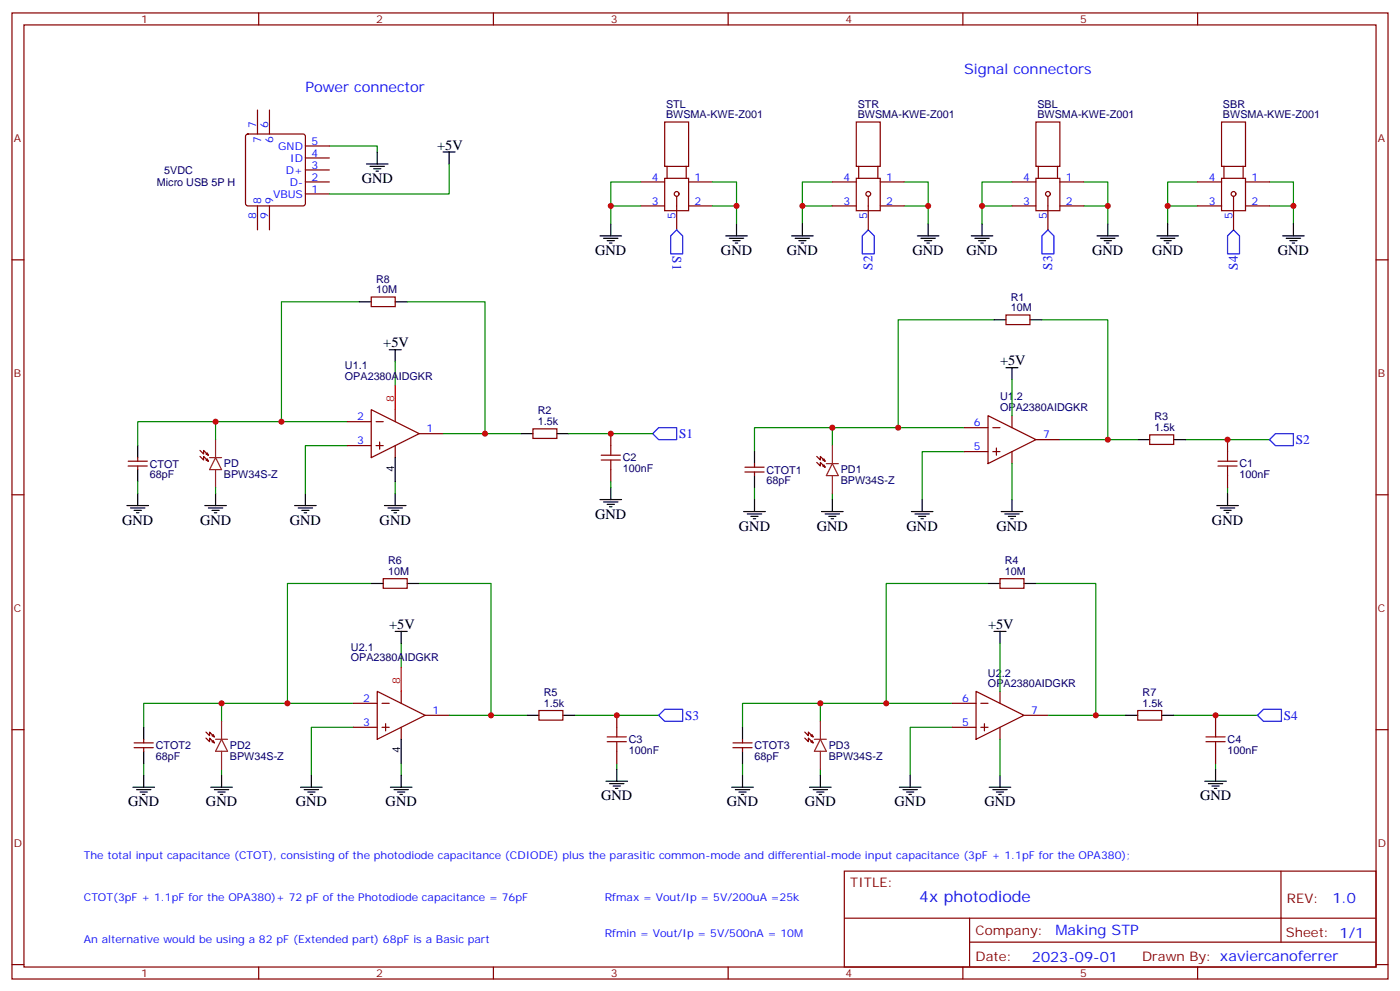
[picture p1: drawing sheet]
<svg xmlns="http://www.w3.org/2000/svg" width="412mm" height="292mm" viewBox="0 0 412 292" stroke-linecap="round" stroke-linejoin="round" font-family="sans-serif">
<g fill="none" stroke="#870000" stroke-width=".35">
<path d="M3.5 3.8h405.4v284.3h-405.4zM7.1 7.3h398.2v277.3h-398.2zM76.2 3.8v3.5M145.3 3.8v3.5M214.5 3.8v3.5M283.6 3.8v3.5M352.8 3.8v3.5M72.6 39.6l.4-.2h16.3l.5 .2 .2 .5v19.8l-.3 .5-.4 .2h-16.3l-.5-.2-.2-.5v-19.8zM75.8 32.4v7M79.4 32.4v7M195.8 35.9h7v13.1h-7zM252.2 35.9h7.1v13.1h-7.1z"/>
<path d="M305.2 35.9h7v13.1h-7zM359.8 35.9h7.1v13.1h-7.1zM90 57.1h7M90 53.6h7M90 50h7M90 46.5h7M90 43h7M188.7 53.6h7.1M195.8 52.5h7v9.5h-7zM196.5 49v3.5M199.3 57.8v9.9M202.1 49v3.5"/>
<path d="M202.8 53.6h7.1M245.2 53.6h7M252.2 52.5h7.1v9.5h-7.1zM252.9 49v3.5M255.8 57.8v9.9M258.6 49v3.5M259.3 53.6h7M298.1 53.6h7.1M305.2 52.5h7v9.5h-7zM305.9 49v3.5M308.7 57.8v9.9M311.5 49v3.5"/>
<path d="M312.2 53.6h7.1M352.8 53.6h7M359.8 52.5h7.1v9.5h-7.1zM360.5 49v3.5M363.4 57.8v9.9M366.2 49v3.5M366.9 53.6h7M3.5 76.5h3.6M75.8 60.6v7.1M79.4 60.6v7.1M188.7 60.6h7.1M202.8 60.6h7.1"/>
<path d="M245.2 60.6h7M259.3 60.6h7M298.1 60.6h7.1M312.2 60.6h7.1M352.8 60.6h7M366.9 60.6h7M405.3 76.5h3.6M109.4 87.4h7v2.8h-7zM296.3 92.7h7.1v2.8h-7.1zM37.7 137.2h5.7M37.7 135.7h5.7M40.6 134.7v1"/>
<path d="M40.6 137.2v1M58.9 134.3l1.1 1.1v-1.1l1.4 1.4-.7-.3M58.9 132.6l1.1 1v-1l1.4 1.4-.7-.4M61 135l.4 .7M61 133.3l.4 .7M102.3 124.1h7.1M102.3 131.2h7.1M109.4 120.6l14.1 7-14.1 7.1zM110.8 124.1h2.1M110.8 131.2h2.1M111.8 130.1v2.1M116.4 120.6v3.5"/>
<path d="M116.4 131.2v3.5M123.5 127.6h7M157 126.2h7v2.8h-7zM179.9 127.6v3.6M179.9 138.2v3.5M219.4 138.9h5.7M219.4 137.5h5.7M222.2 136.5v1M222.2 138.9v1.1M240.6 136.1l1.1 1.1v-1.1l1.4 1.4-.7-.3M240.6 134.3l1.1 1.1v-1.1l1.4 1.4-.7-.3M242.7 136.8l.4 .7"/>
<path d="M242.7 135l.4 .7M284 125.9h7M284 132.9h7M291 122.3l14.2 7.1-14.2 7.1zM292.5 125.9h2.1M292.5 132.9h2.1M293.5 131.9v2.1M298.1 122.3v3.6M298.1 132.9v3.6M305.2 129.4h7M338.7 128h7v2.8h-7zM361.6 129.4v3.5"/>
<path d="M361.6 140v3.5M3.5 145.6h3.6M405.3 145.6h3.6M112.9 170.3h7v2.8h-7zM294.6 170.3h7v2.8h-7zM3.5 214.8h3.6M39.5 218.7h5.7M42.3 217.6v1.1M60.7 217.2l1 1.1v-1.1l1.4 1.5-.7-.4M60.7 215.5l1 1v-1l1.4 1.4-.7-.4M62.8 217.9l.3 .8M62.8 216.2l.3 .7"/>
<path d="M104.1 207h7M104.1 214.1h7M111.1 203.5l14.1 7-14.1 7.1zM112.5 207h2.2M112.5 214.1h2.2M113.6 213v2.1M118.2 203.5v3.5M118.2 214.1v3.5M125.2 210.5h7.1M158.7 209.1h7.1v2.8h-7.1zM181.7 210.5v3.6M215.9 218.7h5.6"/>
<path d="M218.7 217.6v1.1M237.1 217.2l1 1.1v-1.1l1.4 1.5-.7-.4M237.1 215.5l1 1v-1l1.4 1.4-.7-.4M239.2 217.9l.3 .8M239.2 216.2l.3 .7M280.5 207h7M280.5 214.1h7M287.5 203.5l14.1 7-14.1 7.1zM288.9 207h2.1M288.9 214.1h2.1M290 213v2.1M294.6 203.5v3.5"/>
<path d="M294.6 214.1v3.5M301.6 210.5h7.1M335.1 209.1h7.1v2.8h-7.1zM358.1 210.5v3.6M405.3 214.8h3.6M39.5 220.1h5.7M42.3 220.1v1M181.7 221.1v3.5M215.9 220.1h5.6M218.7 220.1v1M358.1 221.1v3.5M248.7 256.4h156.6v28.2h-156.6z"/>
<path d="M377.3 256.4v20.9M248.7 270.2h156.5M285.6 277.3h119.6M285.6 270.2v14.2M3.5 283.9h3.6M76.2 284.6v3.5M145.3 284.6v3.5M214.5 284.6v3.5M283.6 284.6v3.5M352.8 284.6v3.5M405.3 283.9h3.6"/>
<circle cx="199.3" cy="57.1" r=".71"/>
<circle cx="255.8" cy="57.1" r=".71"/>
<circle cx="308.7" cy="57.1" r=".71"/>
<circle cx="363.4" cy="57.1" r=".71"/>
</g>
<g fill="none" stroke="#8c2424" stroke-width=".35">
<path d="M61.7 134.7h3.6M63.5 134.7l1.8 3.5h-3.6zM63.5 129.4v5.3M63.5 138.2v5.3M243.4 136.5h3.5M245.2 136.5l1.7 3.5h-3.5zM245.2 131.2v5.3M245.2 140v5.3M63.5 217.6h3.5M65.3 217.6l1.7 3.5h-3.5zM65.3 212.3v5.3M239.9 217.6h3.5"/>
<path d="M241.7 217.6l1.7 3.5h-3.5zM241.7 212.3v5.3M65.3 221.1v5.3M241.7 221.1v5.3"/>
</g>
<g fill="none" stroke="#000" stroke-width=".35">
<path d="M107.9 48.3h6.4M109 49h4.2M110.1 49.7h2.1M110.8 50.4h.7M111.1 44.7v3.6M130.5 44.7h3.6M132.3 44.7v3.6M176.7 69.4h6.4M177.8 70.1h4.2M178.9 70.8h2.1M179.6 71.5h.7M179.9 65.9v3.5"/>
<path d="M213.8 69.4h6.3M214.8 70.1h4.3M215.9 70.8h2.1M216.6 71.5h.7M217 65.9v3.5M233.2 69.4h6.3M234.2 70.1h4.3M235.3 70.8h2.1M236 71.5h.7M236.4 65.9v3.5M270.2 69.4h6.4M271.3 70.1h4.2"/>
<path d="M272.3 70.8h2.2M273 71.5h.8M273.4 65.9v3.5M286.1 69.4h6.4M287.2 70.1h4.2M288.2 70.8h2.1M288.9 71.5h.7M289.3 65.9v3.5M323.1 69.4h6.4M324.2 70.1h4.2M325.3 70.8h2.1M326 71.5h.7"/>
<path d="M326.3 65.9v3.5M340.8 69.4h6.3M341.8 70.1h4.3M342.9 70.8h2.1M343.6 71.5h.7M344 65.9v3.5M377.8 69.4h6.4M378.9 70.1h4.2M379.9 70.8h2.2M380.6 71.5h.8M381 65.9v3.5M105.8 88.8h3.6"/>
<path d="M116.4 88.8h3.5M292.8 94.1h3.5M303.4 94.1h3.5M114.7 102.9h3.5M116.4 102.9v3.6M296.3 108.2h3.6M298.1 108.2v3.6M40.6 131.2v3.5M40.6 138.2v3.5M116.4 134.7v7M153.5 127.6h3.5M164 127.6h3.6"/>
<path d="M222.2 132.9v3.6M222.2 140v3.5M335.1 129.4h3.6M345.7 129.4h3.5M37.4 148.8h6.3M38.5 149.5h4.2M39.5 150.2h2.1M40.2 150.9h.7M40.6 145.3v3.5M60.3 148.8h6.4M61.4 149.5h4.2M62.4 150.2h2.2"/>
<path d="M63.1 150.9h.8M63.5 145.3v3.5M86.8 148.8h6.3M87.8 149.5h4.3M88.9 150.2h2.1M89.6 150.9h.7M90 145.3v3.5M113.2 148.8h6.4M114.3 149.5h4.2M115.4 150.2h2.1M116.1 150.9h.7M116.4 145.3v3.5"/>
<path d="M176.7 147h6.4M177.8 147.7h4.2M178.9 148.4h2.1M179.6 149.2h.7M179.9 143.5v3.5M219.1 150.6h6.3M220.1 151.3h4.3M221.2 152h2.1M221.9 152.7h.7M222.2 147v3.6M242 150.6h6.4M243.1 151.3h4.2"/>
<path d="M244.1 152h2.1M244.8 152.7h.7M245.2 147v3.6M268.5 150.6h6.3M269.5 151.3h4.3M270.6 152h2.1M271.3 152.7h.7M271.6 147v3.6M294.9 150.6h6.4M296 151.3h4.2M297 152h2.2M297.7 152.7h.7"/>
<path d="M298.1 147v3.6M358.4 148.8h6.4M359.5 149.5h4.2M360.5 150.2h2.2M361.2 150.9h.7M361.6 145.3v3.5M109.4 171.7h3.5M119.9 171.7h3.6M291 171.7h3.6M301.6 171.7h3.6M116.4 185.8h3.5M118.2 185.8v3.6"/>
<path d="M292.8 185.8h3.5M294.6 185.8v3.6M42.3 214.1v3.5M118.2 217.6v7M155.2 210.5h3.5M165.8 210.5h3.5M218.7 214.1v3.5M331.6 210.5h3.5M342.2 210.5h3.5M39.2 231.7h6.3M40.2 232.4h4.2M41.3 233.1h2.1"/>
<path d="M42 233.8h.7M42.3 221.1v3.5M42.3 228.2v3.5M62.1 231.7h6.3M63.1 232.4h4.3M64.2 233.1h2.1M64.9 233.8h.7M65.3 228.2v3.5M88.5 231.7h6.4M89.6 232.4h4.2M90.7 233.1h2.1M91.4 233.8h.7"/>
<path d="M91.7 228.2v3.5M115 231.7h6.4M116.1 232.4h4.2M117.1 233.1h2.1M117.8 233.8h.7M118.2 228.2v3.5M178.5 229.9h6.4M179.6 230.6h4.2M180.6 231.4h2.1M181.3 232.1h.7M181.7 226.4v3.5M215.5 231.7h6.4"/>
<path d="M216.6 232.4h4.2M217.7 233.1h2.1M218.4 233.8h.7M218.7 221.1v3.5M218.7 228.2v3.5M238.5 231.7h6.3M239.5 232.4h4.3M240.6 233.1h2.1M241.3 233.8h.7M241.7 228.2v3.5M264.9 231.7h6.4M266 232.4h4.2"/>
<path d="M267.1 233.1h2.1M267.8 233.8h.7M268.1 228.2v3.5M291.4 231.7h6.3M292.5 232.4h4.2M293.5 233.1h2.1M294.2 233.8h.7M294.6 228.2v3.5M354.9 229.9h6.3M356 230.6h4.2M357 231.4h2.1M357.7 232.1h.7"/>
<path d="M358.1 226.4v3.5"/>
</g>
<g fill="none" stroke="#008700" stroke-width=".35">
<path d="M97 43h14.1v1.7M132.3 48.3v8.8h-35.3M188.7 53.6h-8.8v7M209.9 53.6h7.1v7M245.2 53.6h-8.8v7M266.3 53.6h7.1v7M298.1 53.6h-8.8v7M319.3 53.6h7v7M352.8 53.6h-8.8v7M373.9 53.6h7.1v7M188.7 60.6h-8.8v5.3M209.9 60.6h7.1v5.3"/>
<path d="M245.2 60.6h-8.8v5.3M266.3 60.6h7.1v5.3M298.1 60.6h-8.8v5.3M319.3 60.6h7v5.3M352.8 60.6h-8.8v5.3M373.9 60.6h7.1v5.3M105.8 88.8h-22.9v35.3M119.9 88.8h23v38.8M292.8 94.1h-28.2v31.8M306.9 94.1h19.4v35.3M116.4 106.5v7M298.1 111.8v10.5"/>
<path d="M63.5 124.1h-22.9v7.1M102.3 124.1h-38.8v5.3M102.3 131.2h-12.3v14.1M130.5 127.6h23M167.6 127.6h24.7M245.2 125.9h-23v7M284 132.9h-12.4v14.1M284 125.9h-38.8v5.3M298.1 136.5v10.5M312.2 129.4h22.9M349.2 129.4h24.7M40.6 141.7v3.6"/>
<path d="M63.5 143.5v1.8M116.4 141.7v3.6M179.9 141.7v1.8M222.2 143.5v3.5M245.2 145.3v1.7M361.6 143.5v1.8M109.4 171.7h-24.7v35.3M123.5 171.7h21.1v38.8M291 171.7h-29.9v35.3M305.2 171.7h17.6v38.8M118.2 189.4v7M294.6 189.4v14.1"/>
<path d="M65.3 207h-23v7.1M104.1 214.1h-12.4v14.1M104.1 207h-38.8v5.3M132.3 210.5h22.9M169.3 210.5h24.7M241.7 207h-23v7.1M280.5 214.1h-12.4v14.1M280.5 207h-38.8v5.3M294.6 217.6v10.6M308.7 210.5h22.9M345.7 210.5h24.7M42.3 224.6v3.6"/>
<path d="M65.3 226.4v1.8M118.2 224.6v3.6M181.7 224.6v1.8M218.7 224.6v3.6M241.7 226.4v1.8M358.1 224.6v1.8"/>
</g>
<path d="M199.3 67.7l1.8 1.7v5.3h-3.5v-5.3zM255.8 67.7l1.7 1.7v5.3h-3.5v-5.3zM308.7 67.7l1.7 1.7v5.3h-3.5v-5.3zM363.4 67.7l1.7 1.7v5.3h-3.5v-5.3zM192.3 127.6l1.7-1.7h5.3v3.5h-5.3zM373.9 129.4l1.8-1.8h5.3v3.6h-5.3zM194 210.5l1.8-1.7h5.3v3.5h-5.3zM370.4 210.5l1.8-1.7h5.3v3.5h-5.3z" fill="none" stroke="#00f" stroke-width=".35"/>
<g fill="none" stroke="#a10000" stroke-width=".35">
<path d="M177.1 134h5.6M177.1 135.4h5.6M179.9 131.2v2.8M179.9 135.4v2.8M358.8 135.7h5.6M358.8 137.2h5.6M361.6 132.9v2.8M361.6 137.2v2.8M178.9 216.9h5.6M178.9 218.3h5.6M181.7 214.1v2.8M181.7 218.3v2.8"/>
<path d="M355.2 216.9h5.7M355.2 218.3h5.7M358.1 214.1v2.8M358.1 218.3v2.8"/>
</g>
<path d="M116.4 113.5v7.1M118.2 196.4v7.1" fill="none" stroke="#f00" stroke-width=".35"/>
<g fill="#c00">
<circle cx="63.5" cy="124.1" r=".88"/>
<circle cx="82.9" cy="124.1" r=".88"/>
<circle cx="179.9" cy="127.6" r=".88"/>
<circle cx="361.6" cy="129.4" r=".88"/>
<circle cx="245.2" cy="125.9" r=".88"/>
<circle cx="181.7" cy="210.5" r=".88"/>
<circle cx="84.7" cy="207" r=".88"/>
<circle cx="65.3" cy="207" r=".88"/>
<circle cx="358.1" cy="210.5" r=".88"/>
<circle cx="241.7" cy="207" r=".88"/>
<circle cx="261.1" cy="207" r=".88"/>
<circle cx="217" cy="60.6" r=".88"/>
<circle cx="179.9" cy="60.6" r=".88"/>
<circle cx="236.4" cy="60.6" r=".88"/>
<circle cx="273.4" cy="60.6" r=".88"/>
<circle cx="289.3" cy="60.6" r=".88"/>
<circle cx="326.3" cy="60.6" r=".88"/>
<circle cx="344" cy="60.6" r=".88"/>
<circle cx="381" cy="60.6" r=".88"/>
<circle cx="264.6" cy="125.9" r=".88"/>
<circle cx="142.9" cy="127.6" r=".88"/>
<circle cx="326.3" cy="129.4" r=".88"/>
<circle cx="322.8" cy="210.5" r=".88"/>
<circle cx="144.6" cy="210.5" r=".88"/>
</g>
<text font-size="4.6" fill="#00f" x="270.8" y="265.4">4x photodiode</text>
<g font-size="4.2" fill="#00f">
<text x="284" y="21.8">Signal connectors</text>
<text x="90" y="27.1">Power connector</text>
<text x="392.5" y="265.7">1.0</text>
<text x="310.9" y="275.2">Making STP</text>
<text x="304" y="283">2023-09-01</text>
</g>
<g font-size="4.2">
<text x="128.8" y="44">+5V</text>
<text x="106.5" y="53.9">GND</text>
<text x="175.3" y="75.1">GND</text>
<text x="212.4" y="75.1">GND</text>
<text x="231.8" y="75.1">GND</text>
<text x="268.8" y="75.1">GND</text>
<text x="284.7" y="75.1">GND</text>
<text x="321.7" y="75.1">GND</text>
<text x="339.4" y="75.1">GND</text>
<text x="376.4" y="75.1">GND</text>
<text x="112.9" y="102.2">+5V</text>
<text x="294.6" y="107.5">+5V</text>
<text x="36" y="154.4">GND</text>
<text x="58.9" y="154.4">GND</text>
<text x="85.4" y="154.4">GND</text>
<text x="111.8" y="154.4">GND</text>
<text x="175.3" y="152.7">GND</text>
<text x="357" y="154.4">GND</text>
<text x="217.7" y="156.2">GND</text>
<text x="240.6" y="156.2">GND</text>
<text x="267.1" y="156.2">GND</text>
<text x="293.5" y="156.2">GND</text>
<text x="114.7" y="185.1">+5V</text>
<text x="291" y="185.1">+5V</text>
<text x="37.7" y="237.3">GND</text>
<text x="60.7" y="237.3">GND</text>
<text x="87.1" y="237.3">GND</text>
<text x="113.6" y="237.3">GND</text>
<text x="177.1" y="235.6">GND</text>
<text x="214.1" y="237.3">GND</text>
<text x="237.1" y="237.3">GND</text>
<text x="263.5" y="237.3">GND</text>
<text x="290" y="237.3">GND</text>
<text x="353.5" y="235.6">GND</text>
</g>
<g font-size="3.9" fill="#00f">
<text x="198.1" y="75.4" transform="rotate(90 198.1 75.4)">S1</text>
<text x="257" y="79.4" transform="rotate(-90 257 79.4)">S2</text>
<text x="310" y="79.4" transform="rotate(-90 310 79.4)">S3</text>
<text x="364.6" y="79.4" transform="rotate(-90 364.6 79.4)">S4</text>
<text x="200" y="128.8">S1</text>
<text x="381.7" y="130.7">S2</text>
<text x="201.8" y="211.9">S3</text>
<text x="378.2" y="211.8">S4</text>
</g>
<g font-size="3.9" fill="#800">
<text x="250.5" y="261">TITLE:</text>
<text x="379.1" y="265.7">REV:</text>
<text x="287.4" y="275.2">Company:</text>
<text x="378.7" y="275.8">Sheet: 1/1</text>
<text x="287.4" y="282.9">Date:</text>
<text x="336.4" y="282.9">Drawn By: xaviercanoferrer</text>
</g>
<g font-size="3.2" fill="#800">
<text x="41.6" y="6.8">1</text>
<text x="110.8" y="6.8">2</text>
<text x="179.9" y="6.8">3</text>
<text x="249.1" y="6.8">4</text>
<text x="318.2" y="6.8">5</text>
<text x="4.1" y="41.9">A</text>
<text x="405.9" y="41.9">A</text>
<text x="4.1" y="111.1">B</text>
<text x="405.9" y="111.1">B</text>
<text x="4.1" y="180.2">C</text>
<text x="405.9" y="180.2">C</text>
<text x="4.1" y="249.3">D</text>
<text x="405.9" y="249.3">D</text>
<text x="41.6" y="287.6">1</text>
<text x="110.8" y="287.6">2</text>
<text x="179.9" y="287.6">3</text>
<text x="249.1" y="287.6">4</text>
<text x="318.2" y="287.6">5</text>
</g>
<g font-size="3.2" fill="#000080">
<text x="196.2" y="34.9">BWSMA-KWE-Z001</text>
<text x="196.2" y="31.8">STL</text>
<text x="252.7" y="34.9">BWSMA-KWE-Z001</text>
<text x="252.7" y="31.8">STR</text>
<text x="305.6" y="34.9">BWSMA-KWE-Z001</text>
<text x="305.6" y="31.8">SBL</text>
<text x="360.3" y="34.9">BWSMA-KWE-Z001</text>
<text x="360.3" y="31.8">SBR</text>
<text x="48.4" y="51.3">5VDC</text>
<text x="46.2" y="54.8">Micro USB 5P H</text>
<text x="110.8" y="83.2">R8</text>
<text x="110.8" y="86.4">10M</text>
<text x="297.8" y="88.5">R1</text>
<text x="297.8" y="91.7">10M</text>
<text x="101.6" y="111.8">OPA2380AIDGKR</text>
<text x="101.6" y="108.5">U1.1</text>
<text x="294.6" y="117.9">U1.2</text>
<text x="158.4" y="125.2">1.5k</text>
<text x="158.4" y="122">R2</text>
<text x="294.6" y="121.1">OPA2380AIDGKR</text>
<text x="340.1" y="123.8">R3</text>
<text x="340.1" y="126.9">1.5k</text>
<text x="44.1" y="137.6">CTOT</text>
<text x="66" y="137.5">PD</text>
<text x="183.4" y="135.8">C2</text>
<text x="365.1" y="137.6">C1</text>
<text x="44.1" y="140.8">68pF</text>
<text x="66" y="140.7">BPW34S-Z</text>
<text x="183.4" y="139">100nF</text>
<text x="225.8" y="142.5">68pF</text>
<text x="225.8" y="139.4">CTOT1</text>
<text x="247.6" y="142.5">BPW34S-Z</text>
<text x="247.6" y="139.3">PD1</text>
<text x="365.1" y="140.8">100nF</text>
<text x="114.3" y="166.1">R6</text>
<text x="296" y="166.1">R4</text>
<text x="114.3" y="169.3">10M</text>
<text x="296" y="169.3">10M</text>
<text x="103.4" y="191.7">U2.1</text>
<text x="103.4" y="194.7">OPA2380AIDGKR</text>
<text x="291" y="202.2">OPA2380AIDGKR</text>
<text x="291" y="199.2">U2.2</text>
<text x="160.2" y="208.1">1.5k</text>
<text x="160.2" y="204.9">R5</text>
<text x="336.6" y="208.1">1.5k</text>
<text x="336.6" y="204.9">R7</text>
<text x="45.9" y="220.5">CTOT2</text>
<text x="67.7" y="220.4">PD2</text>
<text x="185.2" y="221.9">100nF</text>
<text x="185.2" y="218.7">C3</text>
<text x="222.2" y="220.5">CTOT3</text>
<text x="244.1" y="220.4">PD3</text>
<text x="361.6" y="221.9">100nF</text>
<text x="361.6" y="218.7">C4</text>
<text x="45.9" y="223.7">68pF</text>
<text x="67.7" y="223.6">BPW34S-Z</text>
<text x="222.2" y="223.7">68pF</text>
<text x="244.1" y="223.6">BPW34S-Z</text>
</g>
<g font-size="3.2" fill="#00f">
<text x="75.5" y="37.7" transform="rotate(-90 75.5 37.7)">7</text>
<text x="79" y="37.7" transform="rotate(-90 79 37.7)">6</text>
<text x="76.9" y="42.2" transform="rotate(-90 76.9 42.2)">7</text>
<text x="80.4" y="42.2" transform="rotate(-90 80.4 42.2)">6</text>
<text x="82" y="44">GND</text>
<text x="85.5" y="47.6">ID</text>
<text x="91.7" y="46.1">4</text>
<text x="91.7" y="42.6">5</text>
<text x="84.2" y="51.1">D+</text>
<text x="91.7" y="53.2">2</text>
<text x="91.7" y="49.7">3</text>
<text x="192" y="53.2">4</text>
<text x="204.6" y="53.2">1</text>
<text x="248.5" y="53.2">4</text>
<text x="261.1" y="53.2">1</text>
<text x="301.4" y="53.2">4</text>
<text x="314" y="53.2">1</text>
<text x="356.1" y="53.2">4</text>
<text x="368.7" y="53.2">1</text>
<text x="76.9" y="59.9" transform="rotate(-90 76.9 59.9)">8</text>
<text x="80.4" y="58.1">VBUS</text>
<text x="80.4" y="59.9" transform="rotate(-90 80.4 59.9)">9</text>
<text x="85.4" y="54.6">D-</text>
<text x="91.7" y="56.7">1</text>
<text x="75.5" y="64.4" transform="rotate(-90 75.5 64.4)">8</text>
<text x="79" y="64.4" transform="rotate(-90 79 64.4)">9</text>
<text x="192" y="60.3">3</text>
<text x="199" y="64.4" transform="rotate(-90 199 64.4)">5</text>
<text x="204.6" y="60.3">2</text>
<text x="248.5" y="60.3">3</text>
<text x="255.4" y="64.4" transform="rotate(-90 255.4 64.4)">5</text>
<text x="261.1" y="60.3">2</text>
<text x="301.4" y="60.3">3</text>
<text x="308.3" y="64.4" transform="rotate(-90 308.3 64.4)">5</text>
<text x="314" y="60.3">2</text>
<text x="356.1" y="60.3">3</text>
<text x="363" y="64.4" transform="rotate(-90 363 64.4)">5</text>
<text x="368.7" y="60.3">2</text>
<text x="105.2" y="123.8">2</text>
<text x="286.9" y="125.5">6</text>
<text x="105.2" y="130.8">3</text>
<text x="125.6" y="127.3">1</text>
<text x="307.3" y="129">7</text>
<text x="286.9" y="132.6">5</text>
<text x="107" y="206.7">2</text>
<text x="283.4" y="206.7">6</text>
<text x="107" y="213.7">3</text>
<text x="127.4" y="210.2">1</text>
<text x="283.4" y="213.7">5</text>
<text x="303.7" y="210.2">7</text>
<text x="24.7" y="252.9">The total input capacitance (CTOT), consisting of the photodiode capacitance (CDIODE) plus the parasitic common-mode and differential-mode input capacitance (3pF + 1.1pF for the OPA380);</text>
<text x="24.7" y="265.2">CTOT(3pF + 1.1pF for the OPA380)+ 72 pF of the Photodiode capacitance = 76pF</text>
<text x="178.2" y="265.2">Rfmax = Vout/Ip = 5V/200uA =25k</text>
<text x="178.2" y="275.8">Rfmin = Vout/Ip = 5V/500nA = 10M</text>
<text x="24.7" y="277.6">An alternative would be using a 82 pF (Extended part) 68pF is a Basic part</text>
</g>
<g font-size="3.2" fill="#f00">
<text x="116.1" y="118.5" transform="rotate(-90 116.1 118.5)">8</text>
<text x="117.8" y="201.4" transform="rotate(-90 117.8 201.4)">8</text>
</g>
<g font-size="3.2">
<text x="116.1" y="138.8" transform="rotate(-90 116.1 138.8)">4</text>
<text x="117.8" y="221.7" transform="rotate(-90 117.8 221.7)">4</text>
</g>
</svg>
